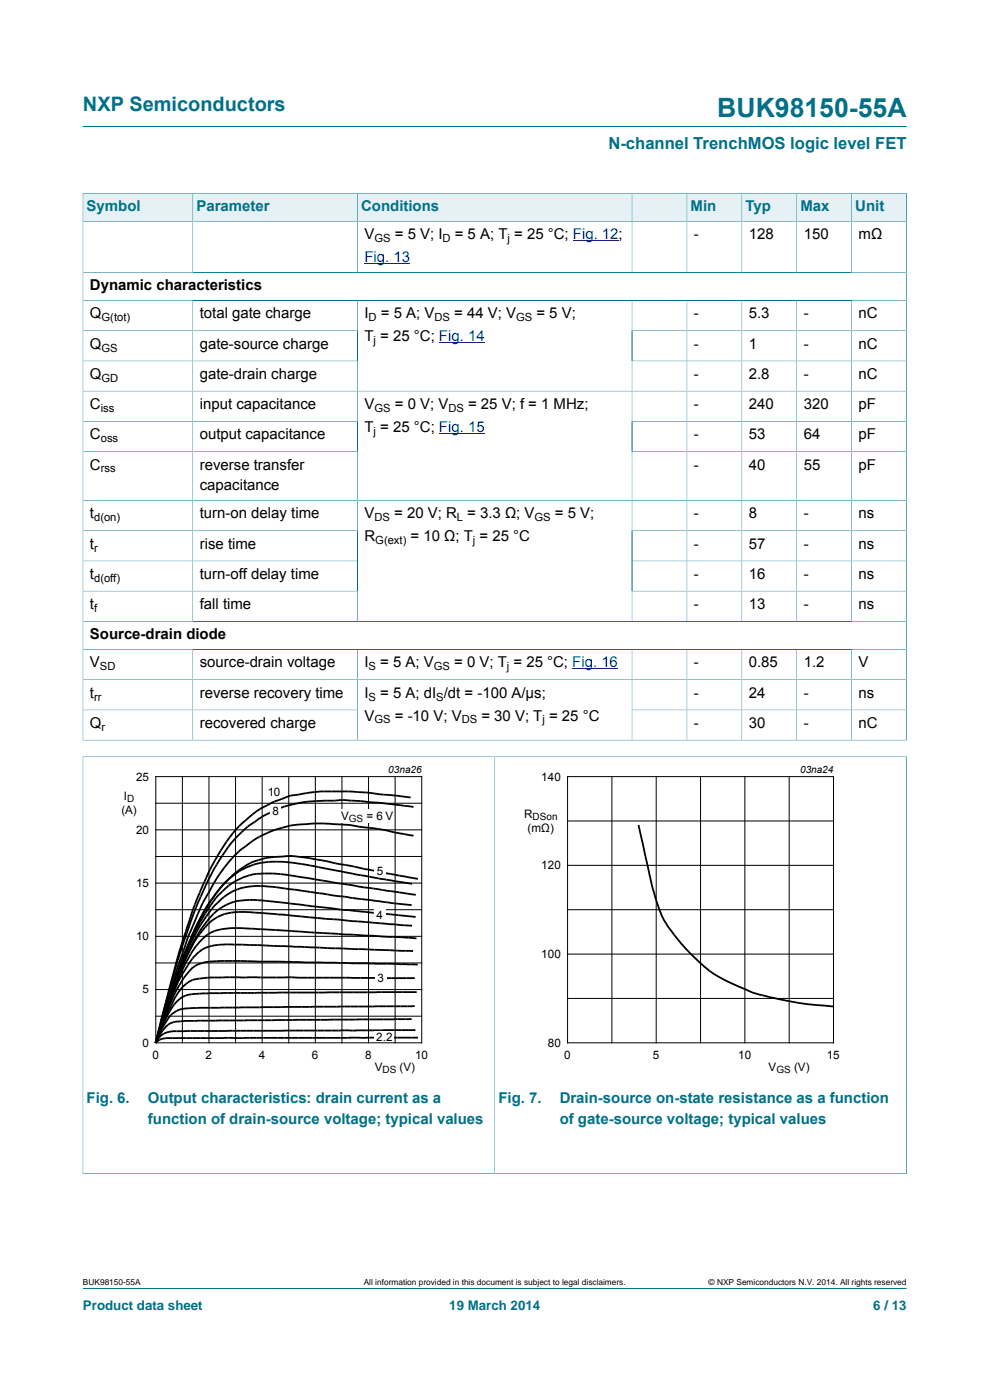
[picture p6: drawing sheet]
<svg xmlns="http://www.w3.org/2000/svg" width="210mm" height="297mm" viewBox="0 0 210 297" stroke-linecap="round" stroke-linejoin="round" font-family="sans-serif">
<path d="M17.6 26.8h174.7M17.6 273.3h174.7" fill="none" stroke="#007088" stroke-width=".21"/>
<path d="M17.7 41.1h23.1v5.8h-23.1z" fill="#e5f1f4"/>
<path d="M17.6 40.9v6.1h23.3v-6h-23.4" fill="none" stroke="#007088" stroke-width=".21"/>
<path d="M41 41.1h34.8v5.8h-34.8z" fill="#e5f1f4"/>
<path d="M40.9 41h34.9v6h-34.9z" fill="none" stroke="#007088" stroke-width=".21"/>
<path d="M75.9 41.1h58.1v5.8h-58.1z" fill="#e5f1f4"/>
<path d="M75.8 41h58.3v6h-58.3z" fill="none" stroke="#007088" stroke-width=".21"/>
<path d="M134.1 41.1h11.5v5.8h-11.5z" fill="#e5f1f4"/>
<path d="M134.1 41h11.6v6h-11.6z" fill="none" stroke="#007088" stroke-width=".21"/>
<path d="M145.8 41.1h11.5v5.8h-11.5z" fill="#e5f1f4"/>
<path d="M145.7 41h11.7v6h-11.7z" fill="none" stroke="#007088" stroke-width=".21"/>
<path d="M157.4 41.1h11.5v5.8h-11.5z" fill="#e5f1f4"/>
<path d="M157.4 41h11.6v6h-11.6z" fill="none" stroke="#007088" stroke-width=".21"/>
<path d="M169.1 41.1h11.5v5.8h-11.5z" fill="#e5f1f4"/>
<path d="M169 41h11.7v6h-11.7z" fill="none" stroke="#007088" stroke-width=".21"/>
<path d="M180.7 41.1h11.5v5.8h-11.5z" fill="#e5f1f4"/>
<g fill="none" stroke="#007088" stroke-width=".21">
<path d="M17.6 57.8h174.7M40.9 47v10.8M75.8 47v10.8M134.1 47v10.8M145.7 47v10.8M157.4 47v10.8M169 47v10.8M192.3 40.9v116.2M192.3 47h-174.7v110.1M192.4 41h-11.7v16.8M17.6 63.7h174.7M17.6 70.2h58.2"/>
<path d="M17.6 76.6h58.2M40.9 63.7v68.1M75.8 63.7v68.1M134.1 63.7v68.1M134.1 70.2h58.2M134.1 76.6h58.2M145.7 63.7v68.1M157.4 63.7v68.1M169 63.7v68.1M180.7 63.7v68.1M17.6 83h174.7M17.6 89.4h58.2"/>
<path d="M17.6 95.8h58.2M134.1 89.4h58.2M134.1 95.8h58.2M17.6 106.2h174.7M17.6 112.6h58.2M17.6 119h58.2M134.1 112.6h58.2M134.1 119h58.2M17.6 125.4h58.2M17.6 131.8h174.7M17.6 137.8h174.7M40.9 137.8v19.2"/>
<path d="M75.8 137.8v19.2M134.1 137.8v19.2M134.1 125.4h58.2M145.7 137.8v19.2M157.4 137.8v19.2M169 137.8v19.2M180.7 137.8v19.2M17.5 157h174.9M17.6 144.2h174.7M17.6 150.6h58.2M134.1 150.6h58.2M17.5 160.5h87.4v88.5h-87.4"/>
<path d="M17.6 160.5v88.6"/>
</g>
<path d="M77.3 56h9.7M121.5 51.1h9.7M93.1 72.7h9.7M93.1 92h9.7M121.4 141.9h9.7" fill="none" stroke="#00f" stroke-width=".21"/>
<path d="M20.4 161.9h81.7v66.4h-81.7z" fill="none" stroke="#fff" stroke-width=".21"/>
<g fill="none" stroke="#000" stroke-width=".21">
<path d="M33 164.8h56.5v56.4h-56.5zM33 170.4h56.5M33 176h56.5M38.7 164.8v56.4M44.3 164.8v56.4M50 164.8v56.4M55.6 164.8v56.4M61.3 164.8v56.4M66.9 164.8v56.4M72.5 164.8v56.4M78.2 164.8v56.4M83.8 164.8v56.4"/>
<path d="M33 181.7h56.5M33 193h56.5M33 187.3h56.5M33 198.6h56.5M33 204.3h56.5M33 215.6h56.5M33 209.9h56.5"/>
</g>
<g fill="none" stroke="#000" stroke-width=".38">
<path d="M87.1 169.2l-3.8-.5a103.9 103.9 0 0 0-15.2-.8h-.5a28.2 28.2 0 0 0-9.4 2.1 24.7 24.7 0 0 0-11.4 10.4 80.5 80.5 0 0 0-7.9 18.6l-1.3 4.3-4 15.4M87.7 177.3l-1.9-.3a116.8 116.8 0 0 0-13.3-2.1h-.9a35.6 35.6 0 0 0-11.7 .7 21.5 21.5 0 0 0-8.6 4.5 33.3 33.3 0 0 0-7.7 10.4 105.9 105.9 0 0 0-6.8 17.3l-3.8 13.3M87.7 171.2l-8.5-1a55.6 55.6 0 0 0-11.5-.3 24.6 24.6 0 0 0-21.1 12.5 85 85 0 0 0-8.2 19.1l-1.7 5.8-3.1 11.4M87.3 192l-11.6-1.4-16.1-2.2a19.3 19.3 0 0 0-9.3 .3 16.6 16.6 0 0 0-7.4 7 80.1 80.1 0 0 0-6.5 14.7l-2.8 8.8M87.4 196.4l-12.5-1-14.6-1.3a77.5 77.5 0 0 0-11.2-.5 9.5 9.5 0 0 0-6.7 4.5l-1.1 1.5a102 102 0 0 0-7.4 18.7l-.3 1M87.4 187.5l-6.6-1.1-8.3-1.5a95.3 95.3 0 0 0-13.8-2.1 14.7 14.7 0 0 0-13 7 51.6 51.6 0 0 0-6.8 12.9l-2.3 6.8-2.3 7.2M88.2 194.5l-16-1.5-12.4-1.5a38.8 38.8 0 0 0-9.5-.4 11.1 11.1 0 0 0-6.9 5 57.5 57.5 0 0 0-6.9 14.5l-2.9 8.7M88.2 189.8l-11.2-1.6-8.5-1.4a61.9 61.9 0 0 0-13.7-1.4 13.4 13.4 0 0 0-9.5 5.8 60.8 60.8 0 0 0-8.1 16.6l-2.9 9M88.3 199.1l-28.3-1.7a104.4 104.4 0 0 0-12.2-.4 7.7 7.7 0 0 0-6.1 3.6 57.3 57.3 0 0 0-6.6 14.2l-1.5 4.5M88.7 186.4l-8.3-1.4-13.9-2.8a22.7 22.7 0 0 0-8.3-.4 13.8 13.8 0 0 0-9.5 4.5 40 40 0 0 0-8.5 13.7 168.3 168.3 0 0 0-7.2 21.2M33.6 219.4l-.6 1.8M33.6 219.2l-.6 2 .6-1.9"/>
<path d="M33.6 219.3l-.6 1.9M33.6 219.2l-.6 2M33.6 218.7l-.6 2.5M34.3 216.8l-.7 2.4M87.3 216.2l-48.3 .4a4.7 4.7 0 0 0-4 1.4l-1 1.3-1 1.9M87.6 201.8l-32.2-1.3a60.5 60.5 0 0 0-9.8 0 7.9 7.9 0 0 0-5.8 4.3 40.4 40.4 0 0 0-4.7 10.2l-1.5 4.4M88 213.4l-45.5 .4a10.1 10.1 0 0 0-5.3 .8 9 9 0 0 0-3.1 4.1l-1.1 2.5M88 207.5l-35.9-.1a69.6 69.6 0 0 0-10.9 .4 8 8 0 0 0-4.5 4.6l-1.4 3-2.3 5.8 .6-1.8M88.1 218.5l-49.1 .3a7.2 7.2 0 0 0-4.8 .9l-1.2 1.5M88.4 210.5l-42.5 .2a28.5 28.5 0 0 0-6.5 .5 8.9 8.9 0 0 0-4.3 5l-2.1 5M88.6 204.6l-41-.7a12 12 0 0 0-5.9 .8 14.7 14.7 0 0 0-4.7 6.2l-1.4 3.2-2 5.3M88.7 220.1l-51.7 .1a5.5 5.5 0 0 0-3.6 .7l-.4 .3"/>
</g>
<g fill="#fff">
<path d="M72 171.7h11.5v2.8h-11.5z"/>
<path d="M56.4 166.3h3.5v2.8h-3.5z"/>
<path d="M79.4 183.4h2.4v2.4h-2.4z"/>
<path d="M79.4 192.6h2.3v2.4h-2.3z"/>
<path d="M79.6 206h2.3v2.4h-2.3z"/>
<path d="M79.5 218.8h4.1v2.2h-4.1z"/>
<path d="M57.3 171h2.3v2.4h-2.3z"/>
</g>
<path d="M192.3 160.5v88.6M192.4 160.5h-87.5v88.5h87.5" fill="none" stroke="#007088" stroke-width=".21"/>
<path d="M120.4 164.8h56.4v56.4h-56.4zM120.4 174.2h56.4M129.8 164.8v56.4M139.2 164.8v56.4M148.6 164.8v56.4M158 164.8v56.4M167.4 164.8v56.4M120.4 183.6h56.4M120.4 193h56.4M120.4 202.4h56.4M120.4 211.8h56.4" fill="none" stroke="#000" stroke-width=".21"/>
<path d="M107.7 161.9h81.8v66.4h-81.8z" fill="none" stroke="#fff" stroke-width=".21"/>
<path d="M135.4 175l2.8 12.6a24.8 24.8 0 0 0 5.5 11.6 44.1 44.1 0 0 0 7.7 7.4l1.1 .6a36.4 36.4 0 0 0 11.8 4.5 67.3 67.3 0 0 0 12.5 1.8" fill="none" stroke="#000" stroke-width=".38"/>
<text font-size="5.6" fill="#007088" x="152.2" y="24.8">BUK98150-55A</text>
<text font-size="4.2" fill="#007088" x="17.6" y="23.6">NXP Semiconductors</text>
<text font-size="3.5" fill="#007088" x="129.1" y="31.7">N-channel TrenchMOS logic level FET</text>
<g font-size="3.2" fill="#007088">
<text x="18.4" y="44.8">Symbol</text>
<text x="41.7" y="44.8">Parameter</text>
<text x="76.6" y="44.8">Conditions</text>
<text x="146.5" y="44.8">Min</text>
<text x="158.1" y="44.8">Typ</text>
<text x="169.8" y="44.8">Max</text>
<text x="181.4" y="44.8">Unit</text>
<text x="18.4" y="234">Fig. 6.</text>
<text x="31.4" y="234">Output characteristics: drain current as a</text>
<text x="31.4" y="238.4">function of drain-source voltage; typical values</text>
<text x="105.7" y="234">Fig. 7.</text>
<text x="118.7" y="234">Drain-source on-state resistance as a function</text>
<text x="118.7" y="238.4">of gate-source voltage; typical values</text>
</g>
<g font-size="3.2">
<text x="77.3" y="50.8">V</text>
<text x="83.7" y="50.8">= 5 V; I</text>
<text x="96.5" y="50.8">= 5 A; T = 25 °C; Fig. 12;</text>
<text x="147.2" y="50.8">-</text>
<text x="158.8" y="50.8">128</text>
<text x="170.5" y="50.8">150</text>
<text x="182.1" y="50.8">mΩ</text>
<text x="19.1" y="61.6">Dynamic characteristics</text>
<text x="19.1" y="67.5">Q</text>
<text x="42.4" y="67.5">total gate charge</text>
<text x="77.3" y="67.5">I</text>
<text x="80.8" y="67.5">= 5 A; V</text>
<text x="96.3" y="67.5">= 44 V; V</text>
<text x="113.8" y="67.5">= 5 V;</text>
<text x="147.2" y="67.5">-</text>
<text x="158.8" y="67.5">5.3</text>
<text x="170.5" y="67.5">-</text>
<text x="182.1" y="67.5">nC</text>
<text x="19.1" y="74">Q</text>
<text x="42.4" y="74">gate-source charge</text>
<text x="77.3" y="72.4">T = 25 °C; Fig. 14</text>
<text x="147.2" y="74">-</text>
<text x="158.8" y="74">1</text>
<text x="170.5" y="74">-</text>
<text x="182.1" y="74">nC</text>
<text x="19.1" y="80.4">Q</text>
<text x="42.4" y="80.4">gate-drain charge</text>
<text x="147.2" y="80.4">-</text>
<text x="158.8" y="80.4">2.8</text>
<text x="170.5" y="80.4">-</text>
<text x="182.1" y="80.4">nC</text>
<text x="19.1" y="86.8">C</text>
<text x="42.4" y="86.8">input capacitance</text>
<text x="77.3" y="86.8">V</text>
<text x="83.7" y="86.8">= 0 V; V</text>
<text x="99.3" y="86.8">= 25 V; f = 1 MHz;</text>
<text x="147.2" y="86.8">-</text>
<text x="158.8" y="86.8">240</text>
<text x="170.5" y="86.8">320</text>
<text x="182.1" y="86.8">pF</text>
<text x="19.1" y="93.2">C</text>
<text x="42.4" y="93.2">output capacitance</text>
<text x="77.3" y="91.6">T = 25 °C; Fig. 15</text>
<text x="147.2" y="93.2">-</text>
<text x="158.8" y="93.2">53</text>
<text x="170.5" y="93.2">64</text>
<text x="182.1" y="93.2">pF</text>
<text x="19.1" y="99.6">C</text>
<text x="42.4" y="99.6">reverse transfer</text>
<text x="147.2" y="99.6">-</text>
<text x="158.8" y="99.6">40</text>
<text x="170.5" y="99.6">55</text>
<text x="182.1" y="99.6">pF</text>
<text x="42.4" y="104">capacitance</text>
<text x="19.1" y="110">t</text>
<text x="42.4" y="110">turn-on delay time</text>
<text x="77.3" y="110">V</text>
<text x="83.6" y="110">= 20 V; R = 3.3 Ω; V</text>
<text x="117.7" y="110">= 5 V;</text>
<text x="147.2" y="110">-</text>
<text x="158.8" y="110">8</text>
<text x="170.5" y="110">-</text>
<text x="182.1" y="110">ns</text>
<text x="19.1" y="116.4">t</text>
<text x="42.4" y="116.4">rise time</text>
<text x="77.3" y="114.8">R</text>
<text x="87.1" y="114.8">= 10 Ω; T = 25 °C</text>
<text x="147.2" y="116.4">-</text>
<text x="158.8" y="116.4">57</text>
<text x="170.5" y="116.4">-</text>
<text x="182.1" y="116.4">ns</text>
<text x="19.1" y="122.8">t</text>
<text x="42.4" y="122.8">turn-off delay time</text>
<text x="147.2" y="122.8">-</text>
<text x="158.8" y="122.8">16</text>
<text x="170.5" y="122.8">-</text>
<text x="182.1" y="122.8">ns</text>
<text x="19.1" y="129.2">t</text>
<text x="42.4" y="129.2">fall time</text>
<text x="147.2" y="129.2">-</text>
<text x="158.8" y="129.2">13</text>
<text x="170.5" y="129.2">-</text>
<text x="182.1" y="129.2">ns</text>
<text x="19.1" y="135.6">Source-drain diode</text>
<text x="19.1" y="141.6">V</text>
<text x="42.4" y="141.6">source-drain voltage</text>
<text x="77.3" y="141.6">I</text>
<text x="80.7" y="141.6">= 5 A; V</text>
<text x="96.3" y="141.6">= 0 V; T = 25 °C; Fig. 16</text>
<text x="147.2" y="141.6">-</text>
<text x="158.8" y="141.6">0.85</text>
<text x="170.5" y="141.6">1.2</text>
<text x="182.1" y="141.6">V</text>
<text x="19.1" y="148">t</text>
<text x="42.4" y="148">reverse recovery time</text>
<text x="77.3" y="148">I</text>
<text x="80.7" y="148">= 5 A; dI /dt = -100 A/µs;</text>
<text x="147.2" y="148">-</text>
<text x="158.8" y="148">24</text>
<text x="170.5" y="148">-</text>
<text x="182.1" y="148">ns</text>
<text x="19.1" y="154.4">Q</text>
<text x="42.4" y="154.4">recovered charge</text>
<text x="77.3" y="152.9">V</text>
<text x="83.7" y="152.9">= -10 V; V</text>
<text x="102.1" y="152.9">= 30 V; T = 25 °C</text>
<text x="147.2" y="154.4">-</text>
<text x="158.8" y="154.4">30</text>
<text x="170.5" y="154.4">-</text>
<text x="182.1" y="154.4">nC</text>
</g>
<text font-size="3.2" fill="#00f" x="77.3" y="55.6">Fig. 13</text>
<g font-size="2.8" fill="#007088">
<text x="17.6" y="277.9">Product data sheet</text>
<text x="95.3" y="277.9">19 March 2014</text>
<text x="185.2" y="277.9">6 / 13</text>
</g>
<g font-size="2.5">
<text x="28.9" y="165.6">25</text>
<text x="114.8" y="165.6">140</text>
<text x="25.8" y="172.7">(A)</text>
<text x="26.3" y="169.7">I</text>
<text x="56.8" y="168.9">10</text>
<text x="57.8" y="172.9">8</text>
<text x="72.3" y="174">V</text>
<text x="77.7" y="174">= 6 V</text>
<text x="111.2" y="173.5">R</text>
<text x="28.9" y="176.9">20</text>
<text x="111.9" y="176.5">(mΩ)</text>
<text x="80" y="185.6">5</text>
<text x="114.8" y="184.4">120</text>
<text x="28.9" y="188.1">15</text>
<text x="79.9" y="194.9">4</text>
<text x="28.9" y="199.4">10</text>
<text x="114.8" y="203.2">100</text>
<text x="80.1" y="208.3">3</text>
<text x="30.3" y="210.7">5</text>
<text x="79.8" y="220.8">2.2</text>
<text x="30.3" y="222.1">0</text>
<text x="32.4" y="224.6">0</text>
<text x="43.6" y="224.6">2</text>
<text x="54.9" y="224.6">4</text>
<text x="66.2" y="224.6">6</text>
<text x="77.5" y="224.6">8</text>
<text x="79.5" y="227.1">V</text>
<text x="84.8" y="227.1">(V)</text>
<text x="88.1" y="224.6">10</text>
<text x="116.2" y="222.1">80</text>
<text x="119.7" y="224.6">0</text>
<text x="138.5" y="224.6">5</text>
<text x="156.6" y="224.6">10</text>
<text x="163" y="227.1">V</text>
<text x="168.4" y="227.1">(V)</text>
<text x="175.4" y="224.6">15</text>
</g>
<g font-size="2.4">
<text x="79.4" y="51.4">GS</text>
<text x="93.9" y="51.4">D</text>
<text x="107.7" y="51.4">j</text>
<text x="21.5" y="68.2">G(tot)</text>
<text x="78.2" y="68.2">D</text>
<text x="92.2" y="68.2">DS</text>
<text x="109.5" y="68.2">GS</text>
<text x="21.5" y="74.6">GS</text>
<text x="79.3" y="73">j</text>
<text x="21.5" y="81">GD</text>
<text x="21.4" y="87.4">iss</text>
<text x="79.4" y="87.4">GS</text>
<text x="95.1" y="87.4">DS</text>
<text x="21.4" y="93.8">oss</text>
<text x="79.3" y="92.3">j</text>
<text x="21.4" y="100.2">rss</text>
<text x="20" y="110.6">d(on)</text>
<text x="79.4" y="110.6">DS</text>
<text x="96.9" y="110.6">L</text>
<text x="113.4" y="110.6">GS</text>
<text x="20" y="117">r</text>
<text x="79.6" y="115.5">G(ext)</text>
<text x="100.3" y="115.5">j</text>
<text x="20" y="123.4">d(off)</text>
<text x="20" y="129.8">f</text>
<text x="21.2" y="142.2">SD</text>
<text x="78.2" y="142.2">S</text>
<text x="92" y="142.2">GS</text>
<text x="107.5" y="142.2">j</text>
<text x="20" y="148.6">rr</text>
<text x="78.2" y="148.6">S</text>
<text x="92.6" y="148.6">S</text>
<text x="21.5" y="155">r</text>
<text x="79.4" y="153.5">GS</text>
<text x="97.9" y="153.5">DS</text>
<text x="115.1" y="153.5">j</text>
</g>
<g font-size="2.1">
<text x="82.4" y="163.9">03na26</text>
<text x="169.7" y="163.9">03na24</text>
<text x="27" y="170.2">D</text>
<text x="113" y="174">DSon</text>
<text x="74" y="174.5">GS</text>
<text x="81.2" y="227.6">DS</text>
<text x="164.7" y="227.6">GS</text>
</g>
<g font-size="1.8">
<text x="17.6" y="272.7">BUK98150-55A</text>
<text x="77.2" y="272.7">All information provided in this document is subject to legal disclaimers.</text>
<text x="150.3" y="272.7">© NXP Semiconductors N.V. 2014. All rights reserved</text>
</g>
</svg>
